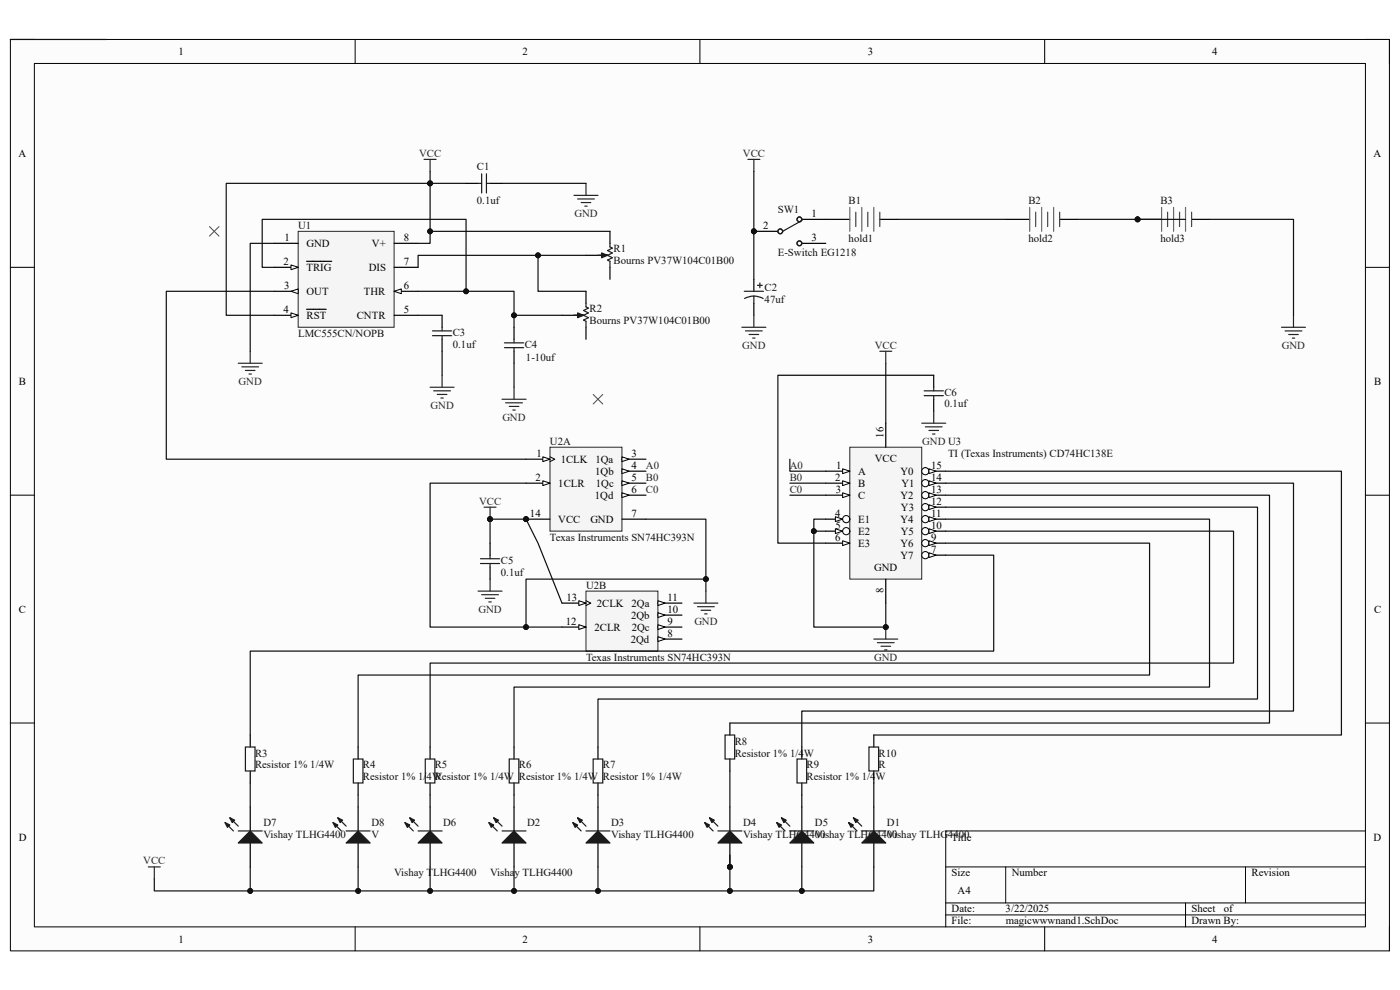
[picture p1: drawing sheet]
<svg xmlns="http://www.w3.org/2000/svg" width="297mm" height="210mm" viewBox="0 0 297 210" stroke-linecap="round" stroke-linejoin="round" font-family="sans-serif">
<path d="M2.2 8.4h292.6v193.3h-292.6z" fill-rule="evenodd" fill="#fcfcfc"/>
<path d="M2.2 8.4h292.6v193.3h-292.6z" fill="none" stroke="#000" stroke-width=".21"/>
<path d="M7.3 13.5h282.4v183.1h-282.4z" fill-rule="evenodd" fill="#fcfcfc"/>
<g fill="none" stroke="#000" stroke-width=".21">
<path d="M2.2 8.4h5.1M7.3 13.5h282.4v183.1h-282.4zM75.3 8.4v5.1M148.5 8.4v5.1M221.6 8.4v5.1M289.7 8.4h5.1v5.1M2.2 56.7h5.1M289.7 56.7h5.1M2.2 105h5.1M289.7 105.1h5.1M2.2 153.4h5.1M289.7 153.4h5.1"/>
<path d="M289.7 176.3h-89.1v20.3M75.3 196.6v5.1M148.5 196.6v5.1M200.6 183.9h89.1M200.6 191.5h89.1M200.6 194.1h89.1M213.4 183.9v7.6M221.6 196.6v5.1M251.5 191.5v5.1M264.2 183.9v7.6M294.8 196.6v5.1"/>
</g>
<path d="M175.2 46.5h5.1M186.6 46.5h3.9M213.4 46.5h5.1M224.8 46.5h3.8" fill="none" stroke="#000" stroke-width=".25"/>
<path d="M180.3 44v5.1M182.8 44v5.1M185.4 44v5.1M218.5 44v5.1M221 44v5.1M223.5 44v5.1" fill="none" stroke="#686868" stroke-width=".25"/>
<path d="M181.6 45v3.1M184.1 45v3.1M186.6 45v3.1M219.7 45v3.1M222.3 45v3.1M224.8 45v3.1" fill="none" stroke="#444" stroke-width=".25"/>
<circle cx="241.3" cy="46.5" r=".51" fill="#0e0e0e"/>
<circle cx="241.3" cy="46.5" r=".51" fill="none" stroke="#0e0e0e" stroke-width=".21"/>
<path d="M241.3 46.5h5.1" fill="none" stroke="#000" stroke-width=".25"/>
<circle cx="241.3" cy="46.5" r=".51" fill="#0e0e0e"/>
<circle cx="241.3" cy="46.5" r=".51" fill="none" stroke="#0e0e0e" stroke-width=".21"/>
<path d="M252.8 46.5h3.8" fill="none" stroke="#000" stroke-width=".25"/>
<path d="M246.4 44v5.1M249 44v5.1M251.5 44v5.1" fill="none" stroke="#686868" stroke-width=".25"/>
<path d="M247.7 45v3.1M250.2 45v3.1M252.8 45v3.1" fill="none" stroke="#444" stroke-width=".25"/>
<path d="M158.7 33.8h2.5M159.9 33.8v2.6M271.9 69.4h5.1M272.6 70.2h3.6M273.4 71h2M274.2 71.7h.5M274.4 66.9v2.5" fill="none" stroke="#262626" stroke-width=".25"/>
<circle cx="159.9" cy="49.1" r=".51" fill="#0e0e0e"/>
<circle cx="159.9" cy="49.1" r=".51" fill="none" stroke="#0e0e0e" stroke-width=".21"/>
<path d="M170.1 46.8l-4.1 2.3" fill="none" stroke="#1c1c1c" stroke-width=".25"/>
<path d="M159.9 49.1h5.1" fill="none" stroke="#000" stroke-width=".25"/>
<circle cx="159.9" cy="49.1" r=".51" fill="#0e0e0e"/>
<circle cx="159.9" cy="49.1" r=".51" fill="none" stroke="#0e0e0e" stroke-width=".21"/>
<path d="M159.9 59.3v2.5M170.1 46.5h5.1M170.1 51.6h5.1M159.9 64.3v2.6" fill="none" stroke="#000" stroke-width=".25"/>
<g fill="none" stroke="#1c1c1c" stroke-width=".25">
<path d="M157.9 61.8h4.1M159.9 62.8l.9 .1 1.1 .4M159.9 62.8l-.8 .1-1.1 .4M159.9 62.8v1.5M160.7 60.5h1M161.2 60v1"/>
<circle cx="165.5" cy="49.1" r=".51"/>
<circle cx="169.6" cy="46.5" r=".51"/>
<circle cx="169.6" cy="51.6" r=".51"/>
</g>
<path d="M157.4 69.4h5.1M158.2 70.2h3.5M158.9 71h2.1M159.7 71.7h.5M159.9 66.9v2.5" fill="none" stroke="#262626" stroke-width=".25"/>
<path d="M63.3 49.1h20.3v20.3h-20.3z" fill-rule="evenodd" fill="#f5f5f5"/>
<path d="M63.3 49.1h20.3v20.3h-20.3z" fill="none" stroke="#262626" stroke-width=".21"/>
<path d="M58.2 56.7h5.1" fill="none" stroke="#000" stroke-width=".25"/>
<path d="M61.7 56.2l1.6 .5-1.6 .5z" fill="#fbfbfb"/>
<path d="M61.7 56.2l1.6 .5-1.6 .5z" fill="none" stroke="#000" stroke-width=".21"/>
<path d="M65 55.4h5.4M58.2 61.8h5.1" fill="none" stroke="#000" stroke-width=".25"/>
<path d="M61.7 61.8l1.6-.5v1z" fill="#fbfbfb"/>
<path d="M61.7 61.8l1.6-.5v1z" fill="none" stroke="#000" stroke-width=".21"/>
<path d="M58.2 66.9h5.1" fill="none" stroke="#000" stroke-width=".25"/>
<path d="M61.7 66.4l1.6 .5-1.6 .5z" fill="#fbfbfb"/>
<path d="M61.7 66.4l1.6 .5-1.6 .5z" fill="none" stroke="#000" stroke-width=".21"/>
<path d="M65 65.6h4.2M83.6 66.9h5.1M83.6 61.8h5.1" fill="none" stroke="#000" stroke-width=".25"/>
<path d="M83.6 61.8l1.5-.5v1z" fill="#fbfbfb"/>
<path d="M83.6 61.8l1.5-.5v1z" fill="none" stroke="#000" stroke-width=".21"/>
<path d="M98.9 38.9h2.5M104 38.9h2.5M58.2 51.6h5.1M83.6 56.7h5.1M83.6 51.6h5.1M124.3 54.2h2.6M129.4 49.1v2.5M129.4 56.7v2.6M93.8 66.9v2.5M93.8 72v2.5M109.1 69.4v2.6M109.1 74.5v2.6" fill="none" stroke="#000" stroke-width=".25"/>
<g fill="none" stroke="#262626" stroke-width=".25">
<path d="M90 33.8h2.5M91.2 33.8v2.6M124.3 38.9v2.5M121.8 41.4h5.1M122.5 42.2h3.6M123.3 43h2M124.1 43.7h.5M50.5 77.1h5.1M51.3 77.8h3.6M52.1 78.6h2M52.8 79.3h.5M53.1 74.5v2.6"/>
<path d="M93.8 79.6v2.5M91.2 82.1h5.1M92 82.9h3.6M92.8 83.7h2M93.5 84.4h.5M106.5 84.7h5.1M107.3 85.5h3.5M108 86.2h2.1M108.8 87h.5M109.1 82.1v2.6"/>
</g>
<g fill="none" stroke="#1c1c1c" stroke-width=".25">
<path d="M101.4 38.9h.8M102.2 36.9v4M103.2 36.9v4M103.2 38.9h.8M129.4 51.6v.8l.5 .2-1 .5 1 .6-1 .5 1 .5-1 .5 .5 .2v1.3M91.8 70.2h4M91.8 71.2h4M93.8 69.4v.8M93.8 71.2v.8M107 72.7h4.1M107 73.8h4.1M109.1 72v.7"/>
<path d="M109.1 73.8v.7"/>
</g>
<path d="M126.9 54.2h2l-1.3 .5v-1l1.3 .5z" fill-rule="evenodd" fill="#1c1c1c"/>
<path d="M126.9 54.2h2l-1.3 .5v-1l1.3 .5zM124.3 64.3v.8l.5 .3-1 .5 1 .5-1 .5 1 .5-1 .5 .5 .3v1.2" fill="none" stroke="#1c1c1c" stroke-width=".25"/>
<path d="M119.2 66.9h2.6M124.3 61.8v2.5M124.3 69.4v2.6" fill="none" stroke="#000" stroke-width=".25"/>
<path d="M121.8 66.9h2l-1.3 .5v-1l1.3 .5z" fill-rule="evenodd" fill="#1c1c1c"/>
<path d="M121.8 66.9h2l-1.3 .5v-1l1.3 .5z" fill="none" stroke="#1c1c1c" stroke-width=".25"/>
<circle cx="111.6" cy="110.1" r=".51" fill="#0e0e0e"/>
<circle cx="111.6" cy="110.1" r=".51" fill="none" stroke="#0e0e0e" stroke-width=".21"/>
<path d="M116.7 94.9h15.2v17.8h-15.2z" fill-rule="evenodd" fill="#f5f5f5"/>
<path d="M116.7 94.9h15.2v17.8h-15.2z" fill="none" stroke="#262626" stroke-width=".21"/>
<path d="M111.6 97.4h5.1" fill="none" stroke="#000" stroke-width=".25"/>
<path d="M115.2 96.9l1.5 .5-1.5 .5z" fill="#fbfbfb"/>
<path d="M115.2 96.9l1.5 .5-1.5 .5zM116.7 96.9l1 .5-1 .5" fill="none" stroke="#000" stroke-width=".21"/>
<path d="M111.6 102.5h5.1" fill="none" stroke="#000" stroke-width=".25"/>
<path d="M115.2 102l1.5 .5-1.5 .5z" fill="#fbfbfb"/>
<path d="M115.2 102l1.5 .5-1.5 .5z" fill="none" stroke="#000" stroke-width=".21"/>
<path d="M131.9 97.4h5.1" fill="none" stroke="#000" stroke-width=".25"/>
<path d="M131.9 96.9l1.6 .5-1.6 .5z" fill="#fbfbfb"/>
<path d="M131.9 96.9l1.6 .5-1.6 .5z" fill="none" stroke="#000" stroke-width=".21"/>
<path d="M131.9 100h5.1" fill="none" stroke="#000" stroke-width=".25"/>
<path d="M131.9 99.4l1.6 .6-1.6 .5z" fill="#fbfbfb"/>
<path d="M131.9 99.4l1.6 .6-1.6 .5z" fill="none" stroke="#000" stroke-width=".21"/>
<path d="M131.9 102.5h5.1" fill="none" stroke="#000" stroke-width=".25"/>
<path d="M131.9 102l1.6 .5-1.6 .5z" fill="#fbfbfb"/>
<path d="M131.9 102l1.6 .5-1.6 .5z" fill="none" stroke="#000" stroke-width=".21"/>
<path d="M131.9 105h5.1" fill="none" stroke="#000" stroke-width=".25"/>
<path d="M131.9 104.5l1.6 .5-1.6 .6z" fill="#fbfbfb"/>
<path d="M131.9 104.5l1.6 .5-1.6 .6z" fill="none" stroke="#000" stroke-width=".21"/>
<path d="M111.6 110.1h5.1M131.9 110.1h5.1" fill="none" stroke="#000" stroke-width=".25"/>
<circle cx="111.6" cy="110.1" r=".51" fill="#0e0e0e"/>
<circle cx="111.6" cy="110.1" r=".51" fill="none" stroke="#0e0e0e" stroke-width=".21"/>
<path d="M124.3 125.4h15.3v12.7h-15.3z" fill-rule="evenodd" fill="#f5f5f5"/>
<path d="M124.3 125.4h15.3v12.7h-15.3z" fill="none" stroke="#262626" stroke-width=".21"/>
<path d="M119.2 127.9h5.1" fill="none" stroke="#000" stroke-width=".25"/>
<path d="M122.8 127.4l1.5 .5-1.5 .5z" fill="#fbfbfb"/>
<path d="M122.8 127.4l1.5 .5-1.5 .5zM124.3 127.4l1 .5-1 .5" fill="none" stroke="#000" stroke-width=".21"/>
<path d="M119.2 133h5.1" fill="none" stroke="#000" stroke-width=".25"/>
<path d="M122.8 132.5l1.5 .5-1.5 .5z" fill="#fbfbfb"/>
<path d="M122.8 132.5l1.5 .5-1.5 .5z" fill="none" stroke="#000" stroke-width=".21"/>
<path d="M139.6 127.9h5.1" fill="none" stroke="#000" stroke-width=".25"/>
<path d="M139.6 127.4l1.5 .5-1.5 .5z" fill="#fbfbfb"/>
<path d="M139.6 127.4l1.5 .5-1.5 .5z" fill="none" stroke="#000" stroke-width=".21"/>
<path d="M139.6 130.5h5.1" fill="none" stroke="#000" stroke-width=".25"/>
<path d="M139.6 130l1.5 .5-1.5 .5z" fill="#fbfbfb"/>
<path d="M139.6 130l1.5 .5-1.5 .5z" fill="none" stroke="#000" stroke-width=".21"/>
<path d="M139.6 133h5.1" fill="none" stroke="#000" stroke-width=".25"/>
<path d="M139.6 132.5l1.5 .5-1.5 .5z" fill="#fbfbfb"/>
<path d="M139.6 132.5l1.5 .5-1.5 .5z" fill="none" stroke="#000" stroke-width=".21"/>
<path d="M139.6 135.6h5.1" fill="none" stroke="#000" stroke-width=".25"/>
<path d="M139.6 135.1l1.5 .5-1.5 .5z" fill="#fbfbfb"/>
<path d="M139.6 135.1l1.5 .5-1.5 .5z" fill="none" stroke="#000" stroke-width=".21"/>
<path d="M180.3 94.9h15.2v28h-15.2z" fill-rule="evenodd" fill="#f5f5f5"/>
<path d="M180.3 94.9h15.2v28h-15.2z" fill="none" stroke="#262626" stroke-width=".21"/>
<path d="M175.2 115.2h5.1" fill="none" stroke="#000" stroke-width=".25"/>
<path d="M178.8 114.7l1.5 .5-1.5 .5z" fill="#fbfbfb"/>
<path d="M178.8 114.7l1.5 .5-1.5 .5z" fill="none" stroke="#000" stroke-width=".21"/>
<path d="M175.2 112.7h5.1" fill="none" stroke="#000" stroke-width=".25"/>
<circle cx="179.5" cy="112.7" r=".76" fill="#fbfbfb"/>
<circle cx="179.5" cy="112.7" r=".76" fill="none" stroke="#000" stroke-width=".21"/>
<path d="M177.2 112.2l1.6 .5-1.6 .5z" fill="#fbfbfb"/>
<path d="M177.2 112.2l1.6 .5-1.6 .5z" fill="none" stroke="#000" stroke-width=".21"/>
<path d="M175.2 110.1h5.1" fill="none" stroke="#000" stroke-width=".25"/>
<circle cx="179.5" cy="110.1" r=".76" fill="#fbfbfb"/>
<circle cx="179.5" cy="110.1" r=".76" fill="none" stroke="#000" stroke-width=".21"/>
<path d="M177.2 109.6l1.6 .5-1.6 .5z" fill="#fbfbfb"/>
<path d="M177.2 109.6l1.6 .5-1.6 .5z" fill="none" stroke="#000" stroke-width=".21"/>
<path d="M175.2 105.1h5.1" fill="none" stroke="#000" stroke-width=".25"/>
<path d="M178.8 104.5l1.5 .6-1.5 .5z" fill="#fbfbfb"/>
<path d="M178.8 104.5l1.5 .6-1.5 .5z" fill="none" stroke="#000" stroke-width=".21"/>
<path d="M175.2 102.5h5.1" fill="none" stroke="#000" stroke-width=".25"/>
<path d="M178.8 102l1.5 .5-1.5 .5z" fill="#fbfbfb"/>
<path d="M178.8 102l1.5 .5-1.5 .5z" fill="none" stroke="#000" stroke-width=".21"/>
<path d="M175.2 100h5.1" fill="none" stroke="#000" stroke-width=".25"/>
<path d="M178.8 99.5l1.5 .5-1.5 .5z" fill="#fbfbfb"/>
<path d="M178.8 99.5l1.5 .5-1.5 .5z" fill="none" stroke="#000" stroke-width=".21"/>
<path d="M195.5 100h5.1" fill="none" stroke="#000" stroke-width=".25"/>
<circle cx="196.3" cy="100" r=".76" fill="#fbfbfb"/>
<circle cx="196.3" cy="100" r=".76" fill="none" stroke="#000" stroke-width=".21"/>
<path d="M197.1 99.5l1.5 .5-1.5 .5z" fill="#fbfbfb"/>
<path d="M197.1 99.5l1.5 .5-1.5 .5z" fill="none" stroke="#000" stroke-width=".21"/>
<path d="M195.5 102.5h5.1" fill="none" stroke="#000" stroke-width=".25"/>
<circle cx="196.3" cy="102.5" r=".76" fill="#fbfbfb"/>
<circle cx="196.3" cy="102.5" r=".76" fill="none" stroke="#000" stroke-width=".21"/>
<path d="M197.1 102l1.5 .5-1.5 .5z" fill="#fbfbfb"/>
<path d="M197.1 102l1.5 .5-1.5 .5z" fill="none" stroke="#000" stroke-width=".21"/>
<path d="M195.5 105.1h5.1" fill="none" stroke="#000" stroke-width=".25"/>
<circle cx="196.3" cy="105.1" r=".76" fill="#fbfbfb"/>
<circle cx="196.3" cy="105.1" r=".76" fill="none" stroke="#000" stroke-width=".21"/>
<path d="M197.1 104.5l1.5 .6-1.5 .5z" fill="#fbfbfb"/>
<path d="M197.1 104.5l1.5 .6-1.5 .5z" fill="none" stroke="#000" stroke-width=".21"/>
<path d="M195.5 107.6h5.1" fill="none" stroke="#000" stroke-width=".25"/>
<circle cx="196.3" cy="107.6" r=".76" fill="#fbfbfb"/>
<circle cx="196.3" cy="107.6" r=".76" fill="none" stroke="#000" stroke-width=".21"/>
<path d="M197.1 107.1l1.5 .5-1.5 .5z" fill="#fbfbfb"/>
<path d="M197.1 107.1l1.5 .5-1.5 .5z" fill="none" stroke="#000" stroke-width=".21"/>
<path d="M195.5 110.1h5.1" fill="none" stroke="#000" stroke-width=".25"/>
<circle cx="196.3" cy="110.1" r=".76" fill="#fbfbfb"/>
<circle cx="196.3" cy="110.1" r=".76" fill="none" stroke="#000" stroke-width=".21"/>
<path d="M197.1 109.6l1.5 .5-1.5 .5z" fill="#fbfbfb"/>
<path d="M197.1 109.6l1.5 .5-1.5 .5z" fill="none" stroke="#000" stroke-width=".21"/>
<path d="M195.5 112.7h5.1" fill="none" stroke="#000" stroke-width=".25"/>
<circle cx="196.3" cy="112.7" r=".76" fill="#fbfbfb"/>
<circle cx="196.3" cy="112.7" r=".76" fill="none" stroke="#000" stroke-width=".21"/>
<path d="M197.1 112.2l1.5 .5-1.5 .5z" fill="#fbfbfb"/>
<path d="M197.1 112.2l1.5 .5-1.5 .5z" fill="none" stroke="#000" stroke-width=".21"/>
<path d="M195.5 115.2h5.1" fill="none" stroke="#000" stroke-width=".25"/>
<circle cx="196.3" cy="115.2" r=".76" fill="#fbfbfb"/>
<circle cx="196.3" cy="115.2" r=".76" fill="none" stroke="#000" stroke-width=".21"/>
<path d="M197.1 114.7l1.5 .5-1.5 .5z" fill="#fbfbfb"/>
<path d="M197.1 114.7l1.5 .5-1.5 .5z" fill="none" stroke="#000" stroke-width=".21"/>
<path d="M195.5 117.8h5.1" fill="none" stroke="#000" stroke-width=".25"/>
<circle cx="196.3" cy="117.8" r=".76" fill="#fbfbfb"/>
<circle cx="196.3" cy="117.8" r=".76" fill="none" stroke="#000" stroke-width=".21"/>
<path d="M197.1 117.3l1.5 .5-1.5 .5z" fill="#fbfbfb"/>
<path d="M197.1 117.3l1.5 .5-1.5 .5z" fill="none" stroke="#000" stroke-width=".21"/>
<path d="M187.9 89.8v5.1M187.9 122.9v5" fill="none" stroke="#000" stroke-width=".25"/>
<path d="M102.7 107.6h2.5M104 107.6v2.5" fill="none" stroke="#262626" stroke-width=".25"/>
<circle cx="104" cy="110.1" r=".51" fill="#0e0e0e"/>
<circle cx="104" cy="110.1" r=".51" fill="none" stroke="#0e0e0e" stroke-width=".21"/>
<path d="M186.6 74.5h2.6M187.9 74.5v2.6M185.4 135.6h5.1M186.1 136.3h3.6M186.9 137.1h2M187.7 137.9h.5M187.9 133v2.6" fill="none" stroke="#262626" stroke-width=".25"/>
<circle cx="187.9" cy="133" r=".51" fill="#0e0e0e"/>
<circle cx="187.9" cy="133" r=".51" fill="none" stroke="#0e0e0e" stroke-width=".21"/>
<g fill="none" stroke="#262626" stroke-width=".25">
<path d="M195.5 89.8h5.1M196.3 90.6h3.6M197.1 91.3h2M197.8 92.1h.6M198.1 87.2v2.6M101.4 125.4h5.1M102.2 126.2h3.5M102.9 126.9h2.1M103.7 127.7h.5M104 122.9v2.5M147.2 127.9h5.1M148 128.7h3.5"/>
<path d="M148.7 129.5h2.1M149.5 130.2h.5M149.8 125.4v2.5"/>
</g>
<path d="M198.1 79.6v2.5M198.1 84.7v2.5M104 115.2v2.6M104 120.3v2.6M53.1 171.2v5.1M53.1 178.8v5.1" fill="none" stroke="#000" stroke-width=".25"/>
<path d="M196.1 82.9h4M196.1 83.9h4M198.1 82.1v.8M198.1 83.9v.8M101.9 118.5h4.1M101.9 119.5h4.1M104 117.8v.7M104 119.5v.8" fill="none" stroke="#1c1c1c" stroke-width=".25"/>
<path d="M53.1 176.3l2.5 2.5h-5.1z" fill="#1c1c1c"/>
<path d="M47.7 174.5l1.8 1.8M48.8 173.5l1.7 1.8M53.1 176.3l2.5 2.5h-5.1z" fill="none" stroke="#1c1c1c" stroke-width=".25"/>
<path d="M48.8 173.5l1 .5-.5 .5z" fill="#1c1c1c"/>
<path d="M48.8 173.5l1 .5-.5 .5z" fill="none" stroke="#1c1c1c" stroke-width=".25"/>
<path d="M47.7 174.5l1.1 .5-.6 .5z" fill="#1c1c1c"/>
<path d="M47.7 174.5l1.1 .5-.6 .5zM50.5 176.3h5.1" fill="none" stroke="#1c1c1c" stroke-width=".25"/>
<path d="M76 171.2v5.1M76 178.8v5.1" fill="none" stroke="#000" stroke-width=".25"/>
<path d="M76 176.3l2.5 2.5h-5.1z" fill="#1c1c1c"/>
<path d="M70.6 174.5l1.8 1.8M71.7 173.5l1.7 1.8M76 176.3l2.5 2.5h-5.1z" fill="none" stroke="#1c1c1c" stroke-width=".25"/>
<path d="M71.7 173.5l1 .5-.5 .5z" fill="#1c1c1c"/>
<path d="M71.7 173.5l1 .5-.5 .5z" fill="none" stroke="#1c1c1c" stroke-width=".25"/>
<path d="M70.6 174.5l1.1 .5-.5 .5z" fill="#1c1c1c"/>
<path d="M70.6 174.5l1.1 .5-.5 .5zM73.4 176.3h5.1" fill="none" stroke="#1c1c1c" stroke-width=".25"/>
<path d="M91.2 171.2v5.1M91.2 178.8v5.1" fill="none" stroke="#000" stroke-width=".25"/>
<path d="M88.7 178.8l2.5-2.5 2.6 2.5z" fill="#1c1c1c"/>
<path d="M85.9 174.5l1.8 1.8M86.9 173.5l1.8 1.8M88.7 178.8l2.5-2.5 2.6 2.5z" fill="none" stroke="#1c1c1c" stroke-width=".25"/>
<path d="M86.9 173.5l1 .5-.5 .5z" fill="#1c1c1c"/>
<path d="M86.9 173.5l1 .5-.5 .5z" fill="none" stroke="#1c1c1c" stroke-width=".25"/>
<path d="M85.9 174.5l1 .5-.5 .5z" fill="#1c1c1c"/>
<path d="M85.9 174.5l1 .5-.5 .5zM88.7 176.3h5.1" fill="none" stroke="#1c1c1c" stroke-width=".25"/>
<path d="M109.1 171.2v5.1M109.1 178.8v5.1" fill="none" stroke="#000" stroke-width=".25"/>
<path d="M109.1 176.3l2.5 2.5h-5.1z" fill="#1c1c1c"/>
<path d="M103.7 174.5l1.8 1.8M104.7 173.5l1.8 1.8M109.1 176.3l2.5 2.5h-5.1z" fill="none" stroke="#1c1c1c" stroke-width=".25"/>
<path d="M104.7 173.5l1 .5-.5 .5z" fill="#1c1c1c"/>
<path d="M104.7 173.5l1 .5-.5 .5z" fill="none" stroke="#1c1c1c" stroke-width=".25"/>
<path d="M103.7 174.5l1 .5-.5 .5z" fill="#1c1c1c"/>
<path d="M103.7 174.5l1 .5-.5 .5zM106.5 176.3h5.1" fill="none" stroke="#1c1c1c" stroke-width=".25"/>
<path d="M126.9 171.2v5.1M126.9 178.8v5.1" fill="none" stroke="#000" stroke-width=".25"/>
<path d="M126.9 176.3l2.5 2.5h-5.1z" fill="#1c1c1c"/>
<path d="M121.5 174.5l1.8 1.8M122.5 173.5l1.8 1.8M126.9 176.3l2.5 2.5h-5.1z" fill="none" stroke="#1c1c1c" stroke-width=".25"/>
<path d="M122.5 173.5l1 .5-.5 .5z" fill="#1c1c1c"/>
<path d="M122.5 173.5l1 .5-.5 .5z" fill="none" stroke="#1c1c1c" stroke-width=".25"/>
<path d="M121.5 174.5l1 .5-.5 .5z" fill="#1c1c1c"/>
<path d="M121.5 174.5l1 .5-.5 .5zM124.3 176.3h5.1" fill="none" stroke="#1c1c1c" stroke-width=".25"/>
<circle cx="154.8" cy="183.9" r=".51" fill="#0e0e0e"/>
<circle cx="154.8" cy="183.9" r=".51" fill="none" stroke="#0e0e0e" stroke-width=".21"/>
<path d="M154.8 178.8v5.1" fill="none" stroke="#000" stroke-width=".25"/>
<circle cx="154.8" cy="183.9" r=".51" fill="#0e0e0e"/>
<circle cx="154.8" cy="183.9" r=".51" fill="none" stroke="#0e0e0e" stroke-width=".21"/>
<path d="M154.8 171.2v5.1" fill="none" stroke="#000" stroke-width=".25"/>
<path d="M154.8 176.3l2.6 2.5h-5.1z" fill="#1c1c1c"/>
<path d="M149.5 174.5l1.8 1.8M150.5 173.5l1.8 1.8M154.8 176.3l2.6 2.5h-5.1z" fill="none" stroke="#1c1c1c" stroke-width=".25"/>
<path d="M150.5 173.5l1 .5-.5 .5z" fill="#1c1c1c"/>
<path d="M150.5 173.5l1 .5-.5 .5z" fill="none" stroke="#1c1c1c" stroke-width=".25"/>
<path d="M149.5 174.5l1 .5-.5 .5z" fill="#1c1c1c"/>
<path d="M149.5 174.5l1 .5-.5 .5zM152.3 176.3h5.1" fill="none" stroke="#1c1c1c" stroke-width=".25"/>
<path d="M170.1 171.2v5.1M170.1 178.8v5.1" fill="none" stroke="#000" stroke-width=".25"/>
<path d="M170.1 176.3l2.6 2.5h-5.1z" fill="#1c1c1c"/>
<path d="M164.8 174.5l1.7 1.8M165.8 173.5l1.8 1.8M170.1 176.3l2.6 2.5h-5.1z" fill="none" stroke="#1c1c1c" stroke-width=".25"/>
<path d="M165.8 173.5l1 .5-.5 .5z" fill="#1c1c1c"/>
<path d="M165.8 173.5l1 .5-.5 .5z" fill="none" stroke="#1c1c1c" stroke-width=".25"/>
<path d="M164.8 174.5l1 .5-.5 .5z" fill="#1c1c1c"/>
<path d="M164.8 174.5l1 .5-.5 .5zM167.6 176.3h5.1" fill="none" stroke="#1c1c1c" stroke-width=".25"/>
<path d="M185.4 171.2v5.1M185.4 178.8v5.1" fill="none" stroke="#000" stroke-width=".25"/>
<path d="M182.8 178.8l2.6-2.5 2.5 2.5z" fill="#1c1c1c"/>
<path d="M180 174.5l1.8 1.8M181 173.5l1.8 1.8M182.8 178.8l2.6-2.5 2.5 2.5z" fill="none" stroke="#1c1c1c" stroke-width=".25"/>
<path d="M181 173.5l1.1 .5-.5 .5z" fill="#1c1c1c"/>
<path d="M181 173.5l1.1 .5-.5 .5z" fill="none" stroke="#1c1c1c" stroke-width=".25"/>
<path d="M180 174.5l1 .5-.5 .5z" fill="#1c1c1c"/>
<path d="M52.1 158.5h2v5.1h-2zM153.8 155.9h2.1v5.1h-2.1zM184.4 158.5h2v5.1h-2zM75 161h2v5.1h-2zM90.2 161h2.1v5.1h-2.1zM108 161h2.1v5.1h-2.1zM125.8 161h2.1v5.1h-2.1zM169.1 161h2v5.1h-2zM180 174.5l1 .5-.5 .5zM182.8 176.3h5.1" fill="none" stroke="#1c1c1c" stroke-width=".25"/>
<g fill="none" stroke="#000" stroke-width=".25">
<path d="M53.1 155.9v2.6M76 158.5v2.5M91.2 158.5v2.5M109.1 158.5v2.5M126.9 158.5v2.5M154.8 153.4v2.5M170.1 158.5v2.5M185.4 155.9v2.6M53.1 163.6v2.5M76 166.1v2.5M91.2 166.1v2.5M109.1 166.1v2.5"/>
<path d="M126.9 166.1v2.5M154.8 161v2.6M170.1 166.1v2.5M185.4 163.6v2.5"/>
</g>
<path d="M31.5 183.9h2.5M32.7 183.9v2.6" fill="none" stroke="#262626" stroke-width=".25"/>
<path d="M190.5 46.5h22.9M228.6 46.5h22.9" fill="none" stroke="#0e0e0e" stroke-width=".25"/>
<circle cx="241.3" cy="46.5" r=".51" fill="#0e0e0e"/>
<circle cx="241.3" cy="46.5" r=".51" fill="none" stroke="#0e0e0e" stroke-width=".21"/>
<path d="M159.9 36.4v22.9" fill="none" stroke="#0e0e0e" stroke-width=".25"/>
<circle cx="159.9" cy="49.1" r=".51" fill="#0e0e0e"/>
<circle cx="159.9" cy="49.1" r=".51" fill="none" stroke="#0e0e0e" stroke-width=".21"/>
<path d="M91.2 36.4v15.2h-2.5M106.5 38.9h17.8" fill="none" stroke="#0e0e0e" stroke-width=".25"/>
<circle cx="91.2" cy="38.9" r=".51" fill="#0e0e0e"/>
<circle cx="91.2" cy="38.9" r=".51" fill="none" stroke="#0e0e0e" stroke-width=".21"/>
<circle cx="91.2" cy="49.1" r=".51" fill="#0e0e0e"/>
<circle cx="91.2" cy="49.1" r=".51" fill="none" stroke="#0e0e0e" stroke-width=".21"/>
<path d="M91.2 38.9h7.7" fill="none" stroke="#0e0e0e" stroke-width=".25"/>
<circle cx="91.2" cy="38.9" r=".51" fill="#0e0e0e"/>
<circle cx="91.2" cy="38.9" r=".51" fill="none" stroke="#0e0e0e" stroke-width=".21"/>
<path d="M2.2 8.4h20.4M58.2 51.6h-5.1v22.9M58.2 56.7h-2.6v-10.2h43.3v15.3M88.7 66.9h5.1M93.8 74.5v5.1M109.1 77.1v5" fill="none" stroke="#0e0e0e" stroke-width=".25"/>
<circle cx="98.9" cy="61.8" r=".51" fill="#0e0e0e"/>
<circle cx="98.9" cy="61.8" r=".51" fill="none" stroke="#0e0e0e" stroke-width=".21"/>
<path d="M124.3 54.2h-35.6v2.5" fill="none" stroke="#0e0e0e" stroke-width=".25"/>
<circle cx="114.1" cy="54.2" r=".51" fill="#0e0e0e"/>
<circle cx="114.1" cy="54.2" r=".51" fill="none" stroke="#0e0e0e" stroke-width=".21"/>
<path d="M91.2 49.1h38.2" fill="none" stroke="#0e0e0e" stroke-width=".25"/>
<circle cx="91.2" cy="49.1" r=".51" fill="#0e0e0e"/>
<circle cx="91.2" cy="49.1" r=".51" fill="none" stroke="#0e0e0e" stroke-width=".21"/>
<path d="M88.7 61.8h20.4v7.6" fill="none" stroke="#0e0e0e" stroke-width=".25"/>
<circle cx="98.9" cy="61.8" r=".51" fill="#0e0e0e"/>
<circle cx="98.9" cy="61.8" r=".51" fill="none" stroke="#0e0e0e" stroke-width=".21"/>
<circle cx="109" cy="66.9" r=".51" fill="#0e0e0e"/>
<circle cx="109" cy="66.9" r=".51" fill="none" stroke="#0e0e0e" stroke-width=".21"/>
<path d="M109.1 66.9h10.1" fill="none" stroke="#0e0e0e" stroke-width=".25"/>
<circle cx="109" cy="66.9" r=".51" fill="#0e0e0e"/>
<circle cx="109" cy="66.9" r=".51" fill="none" stroke="#0e0e0e" stroke-width=".21"/>
<path d="M114.1 54.2v7.6h10.2" fill="none" stroke="#0e0e0e" stroke-width=".25"/>
<circle cx="114.1" cy="54.2" r=".51" fill="#0e0e0e"/>
<circle cx="114.1" cy="54.2" r=".51" fill="none" stroke="#0e0e0e" stroke-width=".21"/>
<path d="M91.2 38.9h-43.2v28h10.2" fill="none" stroke="#0e0e0e" stroke-width=".25"/>
<circle cx="91.2" cy="38.9" r=".51" fill="#0e0e0e"/>
<circle cx="91.2" cy="38.9" r=".51" fill="none" stroke="#0e0e0e" stroke-width=".21"/>
<path d="M58.2 61.8h-22.9v35.6h76.3M167.6 97.4v2.6h7.6M167.6 102.5h7.6M167.6 105.1h7.6M172.7 112.7h2.5" fill="none" stroke="#0e0e0e" stroke-width=".25"/>
<circle cx="172.7" cy="112.7" r=".51" fill="#0e0e0e"/>
<circle cx="172.7" cy="112.7" r=".51" fill="none" stroke="#0e0e0e" stroke-width=".21"/>
<path d="M175.2 110.1h-2.5v22.9h15.2v-5.1" fill="none" stroke="#0e0e0e" stroke-width=".25"/>
<circle cx="172.7" cy="112.7" r=".51" fill="#0e0e0e"/>
<circle cx="172.7" cy="112.7" r=".51" fill="none" stroke="#0e0e0e" stroke-width=".21"/>
<circle cx="187.9" cy="133" r=".51" fill="#0e0e0e"/>
<circle cx="187.9" cy="133" r=".51" fill="none" stroke="#0e0e0e" stroke-width=".21"/>
<path d="M187.9 77.1v12.7M198.1 79.6h-33.1v35.6h10.2M149.8 122.9v2.5" fill="none" stroke="#0e0e0e" stroke-width=".25"/>
<circle cx="149.8" cy="122.9" r=".51" fill="#0e0e0e"/>
<circle cx="149.8" cy="122.9" r=".51" fill="none" stroke="#0e0e0e" stroke-width=".21"/>
<path d="M111.6 102.5h-20.4v30.5h28" fill="none" stroke="#0e0e0e" stroke-width=".25"/>
<circle cx="111.6" cy="133" r=".51" fill="#0e0e0e"/>
<circle cx="111.6" cy="133" r=".51" fill="none" stroke="#0e0e0e" stroke-width=".21"/>
<path d="M137 110.1h12.8v12.8h-38.2v10.1" fill="none" stroke="#0e0e0e" stroke-width=".25"/>
<circle cx="149.8" cy="122.9" r=".51" fill="#0e0e0e"/>
<circle cx="149.8" cy="122.9" r=".51" fill="none" stroke="#0e0e0e" stroke-width=".21"/>
<circle cx="111.6" cy="133" r=".51" fill="#0e0e0e"/>
<circle cx="111.6" cy="133" r=".51" fill="none" stroke="#0e0e0e" stroke-width=".21"/>
<path d="M104 110.1h7.6l2.5 5.1 5.1 12.7" fill="none" stroke="#0e0e0e" stroke-width=".25"/>
<circle cx="104" cy="110.1" r=".51" fill="#0e0e0e"/>
<circle cx="104" cy="110.1" r=".51" fill="none" stroke="#0e0e0e" stroke-width=".21"/>
<circle cx="111.6" cy="110.1" r=".51" fill="#0e0e0e"/>
<circle cx="111.6" cy="110.1" r=".51" fill="none" stroke="#0e0e0e" stroke-width=".21"/>
<path d="M104 110.1v5.1" fill="none" stroke="#0e0e0e" stroke-width=".25"/>
<circle cx="104" cy="110.1" r=".51" fill="#0e0e0e"/>
<circle cx="104" cy="110.1" r=".51" fill="none" stroke="#0e0e0e" stroke-width=".21"/>
<g fill="none" stroke="#0e0e0e" stroke-width=".25">
<path d="M200.6 100h84v55.9h-99.2M200.6 102.5h73.8v48.3h-104.3v7.7M200.6 105.1h68.7v48.3h-114.5M200.6 107.6h66.2v40.7h-139.9v10.2M200.6 110.1h56v35.7h-147.5v12.7M200.6 112.7h61.1v28h-170.5v17.8M200.6 115.2h43.3v28h-167.9v15.3M200.6 117.8h10.2v20.3h-157.7v17.8M53.1 166.1v5.1M76 168.6v2.6M91.2 168.6v2.6M109.1 168.6v2.6"/>
<path d="M126.9 168.6v2.6M154.8 163.6v7.6M170.1 168.6v2.6M185.4 166.1v5.1M185.4 183.9v5.1h-152.7v-2.5"/>
</g>
<circle cx="53.1" cy="189" r=".51" fill="#0e0e0e"/>
<circle cx="53.1" cy="189" r=".51" fill="none" stroke="#0e0e0e" stroke-width=".21"/>
<circle cx="76" cy="189" r=".51" fill="#0e0e0e"/>
<circle cx="76" cy="189" r=".51" fill="none" stroke="#0e0e0e" stroke-width=".21"/>
<circle cx="91.2" cy="189" r=".51" fill="#0e0e0e"/>
<circle cx="91.2" cy="189" r=".51" fill="none" stroke="#0e0e0e" stroke-width=".21"/>
<circle cx="109" cy="189" r=".51" fill="#0e0e0e"/>
<circle cx="109" cy="189" r=".51" fill="none" stroke="#0e0e0e" stroke-width=".21"/>
<circle cx="126.9" cy="189" r=".51" fill="#0e0e0e"/>
<circle cx="126.9" cy="189" r=".51" fill="none" stroke="#0e0e0e" stroke-width=".21"/>
<circle cx="154.8" cy="189" r=".51" fill="#0e0e0e"/>
<circle cx="154.8" cy="189" r=".51" fill="none" stroke="#0e0e0e" stroke-width=".21"/>
<circle cx="170.1" cy="189" r=".51" fill="#0e0e0e"/>
<circle cx="170.1" cy="189" r=".51" fill="none" stroke="#0e0e0e" stroke-width=".21"/>
<path d="M170.1 183.9v5.1" fill="none" stroke="#0e0e0e" stroke-width=".25"/>
<circle cx="170.1" cy="189" r=".51" fill="#0e0e0e"/>
<circle cx="170.1" cy="189" r=".51" fill="none" stroke="#0e0e0e" stroke-width=".21"/>
<path d="M154.8 181.4v7.6" fill="none" stroke="#0e0e0e" stroke-width=".25"/>
<circle cx="154.8" cy="183.9" r=".51" fill="#0e0e0e"/>
<circle cx="154.8" cy="183.9" r=".51" fill="none" stroke="#0e0e0e" stroke-width=".21"/>
<circle cx="154.8" cy="189" r=".51" fill="#0e0e0e"/>
<circle cx="154.8" cy="189" r=".51" fill="none" stroke="#0e0e0e" stroke-width=".21"/>
<path d="M126.9 183.9v5.1" fill="none" stroke="#0e0e0e" stroke-width=".25"/>
<circle cx="126.9" cy="189" r=".51" fill="#0e0e0e"/>
<circle cx="126.9" cy="189" r=".51" fill="none" stroke="#0e0e0e" stroke-width=".21"/>
<path d="M109.1 183.9v5.1" fill="none" stroke="#0e0e0e" stroke-width=".25"/>
<circle cx="109" cy="189" r=".51" fill="#0e0e0e"/>
<circle cx="109" cy="189" r=".51" fill="none" stroke="#0e0e0e" stroke-width=".21"/>
<path d="M91.2 183.9v5.1" fill="none" stroke="#0e0e0e" stroke-width=".25"/>
<circle cx="91.2" cy="189" r=".51" fill="#0e0e0e"/>
<circle cx="91.2" cy="189" r=".51" fill="none" stroke="#0e0e0e" stroke-width=".21"/>
<path d="M76 183.9v5.1" fill="none" stroke="#0e0e0e" stroke-width=".25"/>
<circle cx="76" cy="189" r=".51" fill="#0e0e0e"/>
<circle cx="76" cy="189" r=".51" fill="none" stroke="#0e0e0e" stroke-width=".21"/>
<path d="M53.1 183.9v5.1" fill="none" stroke="#0e0e0e" stroke-width=".25"/>
<circle cx="53.1" cy="189" r=".51" fill="#0e0e0e"/>
<circle cx="53.1" cy="189" r=".51" fill="none" stroke="#0e0e0e" stroke-width=".21"/>
<path d="M44.4 48.1l2.1 2M46.5 48.1l-2.1 2M125.8 83.7l2.1 2M127.9 83.7l-2.1 2" fill="none" stroke="#4c4c4c" stroke-width=".21"/>
<path d="M256.6 46.5h17.8v20.4" fill="none" stroke="#0e0e0e" stroke-width=".25"/>
<g font-size="2.3">
<text x="37.9" y="11.7">1</text>
<text x="110.9" y="11.7">2</text>
<text x="184.1" y="11.7">3</text>
<text x="257.1" y="11.7">4</text>
<text x="3.9" y="33.3">A</text>
<text x="291.4" y="33.3">A</text>
<text x="172.1" y="46">1</text>
<text x="60.4" y="51.1">1</text>
<text x="65" y="52.4">GND</text>
<text x="78.9" y="52.4">V+</text>
<text x="85.6" y="51.1">8</text>
<text x="161.9" y="48.6">2</text>
<text x="172.1" y="51.1">3</text>
<text x="60.2" y="56.2">2</text>
<text x="65" y="57.4">TRIG</text>
<text x="78.2" y="57.4">DIS</text>
<text x="85.6" y="56.2">7</text>
<text x="60.3" y="61.3">3</text>
<text x="65" y="62.6">OUT</text>
<text x="77.2" y="62.6">THR</text>
<text x="85.6" y="61.3">6</text>
<text x="60.2" y="66.4">4</text>
<text x="65" y="67.6">RST</text>
<text x="75.7" y="67.6">CNTR</text>
<text x="85.6" y="66.4">5</text>
<text x="4" y="81.6">B</text>
<text x="291.5" y="81.6">B</text>
<text x="187.4" y="92.8" transform="rotate(-90 187.4 92.8)">16</text>
<text x="113.6" y="102">2</text>
<text x="113.8" y="96.9">1</text>
<text x="119" y="98.2">1CLK</text>
<text x="126.3" y="100.7">1Qb</text>
<text x="126.3" y="98.2">1Qa</text>
<text x="134" y="96.9">3</text>
<text x="134" y="99.4">4</text>
<text x="134" y="102">5</text>
<text x="177.2" y="102">2</text>
<text x="177.4" y="99.4">1</text>
<text x="182.1" y="100.7">A</text>
<text x="185.6" y="98">VCC</text>
<text x="191.1" y="100.7">Y0</text>
<text x="197.6" y="99.4">15</text>
<text x="197.6" y="102">14</text>
<text x="118.4" y="103.3">1CLR</text>
<text x="126.2" y="105.8">1Qd</text>
<text x="126.4" y="103.3">1Qc</text>
<text x="134" y="104.5">6</text>
<text x="177.3" y="104.5">3</text>
<text x="182.1" y="105.8">C</text>
<text x="182.1" y="103.3">B</text>
<text x="191.1" y="105.8">Y2</text>
<text x="191.2" y="103.3">Y1</text>
<text x="197.6" y="104.5">13</text>
<text x="197.6" y="107.1">12</text>
<text x="112.4" y="109.6">14</text>
<text x="118.4" y="110.9">VCC</text>
<text x="125.3" y="110.9">GND</text>
<text x="134" y="109.6">7</text>
<text x="177.2" y="109.6">4</text>
<text x="177.2" y="112.1">5</text>
<text x="182.1" y="113.4">E2</text>
<text x="182.1" y="110.9">E1</text>
<text x="191.1" y="110.9">Y4</text>
<text x="191.1" y="113.4">Y5</text>
<text x="191.1" y="108.3">Y3</text>
<text x="197.6" y="109.6">11</text>
<text x="197.6" y="112.1">10</text>
<text x="177.2" y="114.7">6</text>
<text x="182.1" y="116">E3</text>
<text x="191.1" y="116">Y6</text>
<text x="191.1" y="118.5">Y7</text>
<text x="197.6" y="114.7">9</text>
<text x="197.6" y="117.3">7</text>
<text x="185.5" y="121.2">GND</text>
<text x="187.4" y="125.9" transform="rotate(-90 187.4 125.9)">8</text>
<text x="4" y="130">C</text>
<text x="120.2" y="127.4">13</text>
<text x="126.6" y="128.7">2CLK</text>
<text x="133.9" y="131.2">2Qb</text>
<text x="134" y="128.7">2Qa</text>
<text x="141.6" y="127.4">11</text>
<text x="141.6" y="130">10</text>
<text x="291.5" y="130">C</text>
<text x="120.1" y="132.5">12</text>
<text x="126.1" y="133.8">2CLR</text>
<text x="133.8" y="136.3">2Qd</text>
<text x="134" y="133.8">2Qc</text>
<text x="141.6" y="132.5">9</text>
<text x="141.6" y="135">8</text>
<text x="4" y="178.3">D</text>
<text x="201.9" y="178.3">Title</text>
<text x="291.4" y="178.3">D</text>
<text x="201.9" y="185.9">Size</text>
<text x="214.6" y="185.9">Number</text>
<text x="265.5" y="185.9">Revision</text>
<text x="203.2" y="189.7">A4</text>
<text x="201.9" y="193.5">Date:</text>
<text x="201.9" y="196.1">File:</text>
<text x="213.3" y="193.5">3/22/2025</text>
<text x="213.4" y="196.1">magicwwwnand1.SchDoc</text>
<text x="252.8" y="196.1">Drawn By:</text>
<text x="252.8" y="193.5">Sheet</text>
<text x="259.6" y="193.5">of</text>
<text x="37.9" y="199.9">1</text>
<text x="110.9" y="199.9">2</text>
<text x="184.1" y="199.9">3</text>
<text x="257.1" y="199.9">4</text>
</g>
<g font-size="2.3" fill="#262626">
<text x="88.9" y="33.3">VCC</text>
<text x="157.6" y="33.3">VCC</text>
<text x="121.9" y="46">GND</text>
<text x="157.5" y="74">GND</text>
<text x="185.6" y="74">VCC</text>
<text x="271.9" y="74">GND</text>
<text x="50.6" y="81.6">GND</text>
<text x="91.4" y="86.7">GND</text>
<text x="106.6" y="89.3">GND</text>
<text x="195.7" y="94.4">GND U3</text>
<text x="137" y="99.4">A0</text>
<text x="137" y="102">B0</text>
<text x="167.6" y="99.4">A0</text>
<text x="167.6" y="102">B0</text>
<text x="101.6" y="107.1">VCC</text>
<text x="137" y="104.5">C0</text>
<text x="167.6" y="104.5">C0</text>
<text x="101.5" y="130">GND</text>
<text x="147.3" y="132.5">GND</text>
<text x="185.5" y="140.1">GND</text>
<text x="30.4" y="183.4">VCC</text>
</g>
<g font-size="2.3" fill="#0e0e0e">
<text x="101.2" y="36.1">C1</text>
<text x="101.2" y="43.2">0.1uf</text>
<text x="165" y="45.3">SW1</text>
<text x="180" y="43.2">B1</text>
<text x="218.2" y="43.2">B2</text>
<text x="246.2" y="43.2">B3</text>
<text x="63.2" y="48.6">U1</text>
<text x="130.2" y="53.4">R1</text>
<text x="180" y="51.4">hold1</text>
<text x="218.2" y="51.4">hold2</text>
<text x="246.2" y="51.4">hold3</text>
<text x="130.2" y="55.9">Bourns PV37W104C01B00</text>
<text x="165" y="54.4">E-Switch EG1218</text>
<text x="162.2" y="61.8">C2</text>
<text x="162.2" y="64.3">47uf</text>
<text x="63.2" y="71.5">LMC555CN/NOPB</text>
<text x="96.1" y="71.2">C3</text>
<text x="125.1" y="66.1">R2</text>
<text x="125.1" y="68.7">Bourns PV37W104C01B00</text>
<text x="96.1" y="73.7">0.1uf</text>
<text x="111.3" y="73.7">C4</text>
<text x="111.6" y="76.5">1-10uf</text>
<text x="200.4" y="83.9">C6</text>
<text x="200.4" y="86.4">0.1uf</text>
<text x="116.7" y="94.4">U2A</text>
<text x="201.1" y="96.9">TI (Texas Instruments) CD74HC138E</text>
<text x="106.3" y="119.5">C5</text>
<text x="116.7" y="114.7">Texas Instruments SN74HC393N</text>
<text x="106.3" y="122.1">0.1uf</text>
<text x="124.3" y="124.9">U2B</text>
<text x="124.3" y="140.1">Texas Instruments SN74HC393N</text>
<text x="54.1" y="160.5">R3</text>
<text x="155.9" y="157.9">R8</text>
<text x="155.9" y="160.5">Resistor 1% 1/4W</text>
<text x="186.4" y="160.5">R10</text>
<text x="54.1" y="163">Resistor 1% 1/4W</text>
<text x="77" y="163">R4</text>
<text x="77" y="165.6">Resistor 1% 1/4W</text>
<text x="92.2" y="163">R5</text>
<text x="92.2" y="165.6">Resistor 1% 1/4W</text>
<text x="110.1" y="163">R6</text>
<text x="110.1" y="165.6">Resistor 1% 1/4W</text>
<text x="127.9" y="163">R7</text>
<text x="127.9" y="165.6">Resistor 1% 1/4W</text>
<text x="171.1" y="163">R9</text>
<text x="171.1" y="165.6">Resistor 1% 1/4W</text>
<text x="186.4" y="163">R</text>
<text x="55.9" y="175.3">D7</text>
<text x="55.9" y="177.8">Vishay TLHG4400</text>
<text x="78.8" y="175.3">D8</text>
<text x="78.8" y="177.8">V</text>
<text x="94" y="175.3">D6</text>
<text x="111.8" y="175.3">D2</text>
<text x="129.7" y="175.3">D3</text>
<text x="129.7" y="177.8">Vishay TLHG4400</text>
<text x="157.6" y="175.3">D4</text>
<text x="157.6" y="177.8">Vishay TLHG4400</text>
<text x="172.9" y="175.3">D5</text>
<text x="172.9" y="177.8">Vishay TLHG4400</text>
<text x="188.2" y="175.3">D1</text>
<text x="188.2" y="177.8">Vishay TLHG4400</text>
<text x="83.6" y="185.9">Vishay TLHG4400</text>
<text x="104" y="185.9">Vishay TLHG4400</text>
</g>
</svg>
